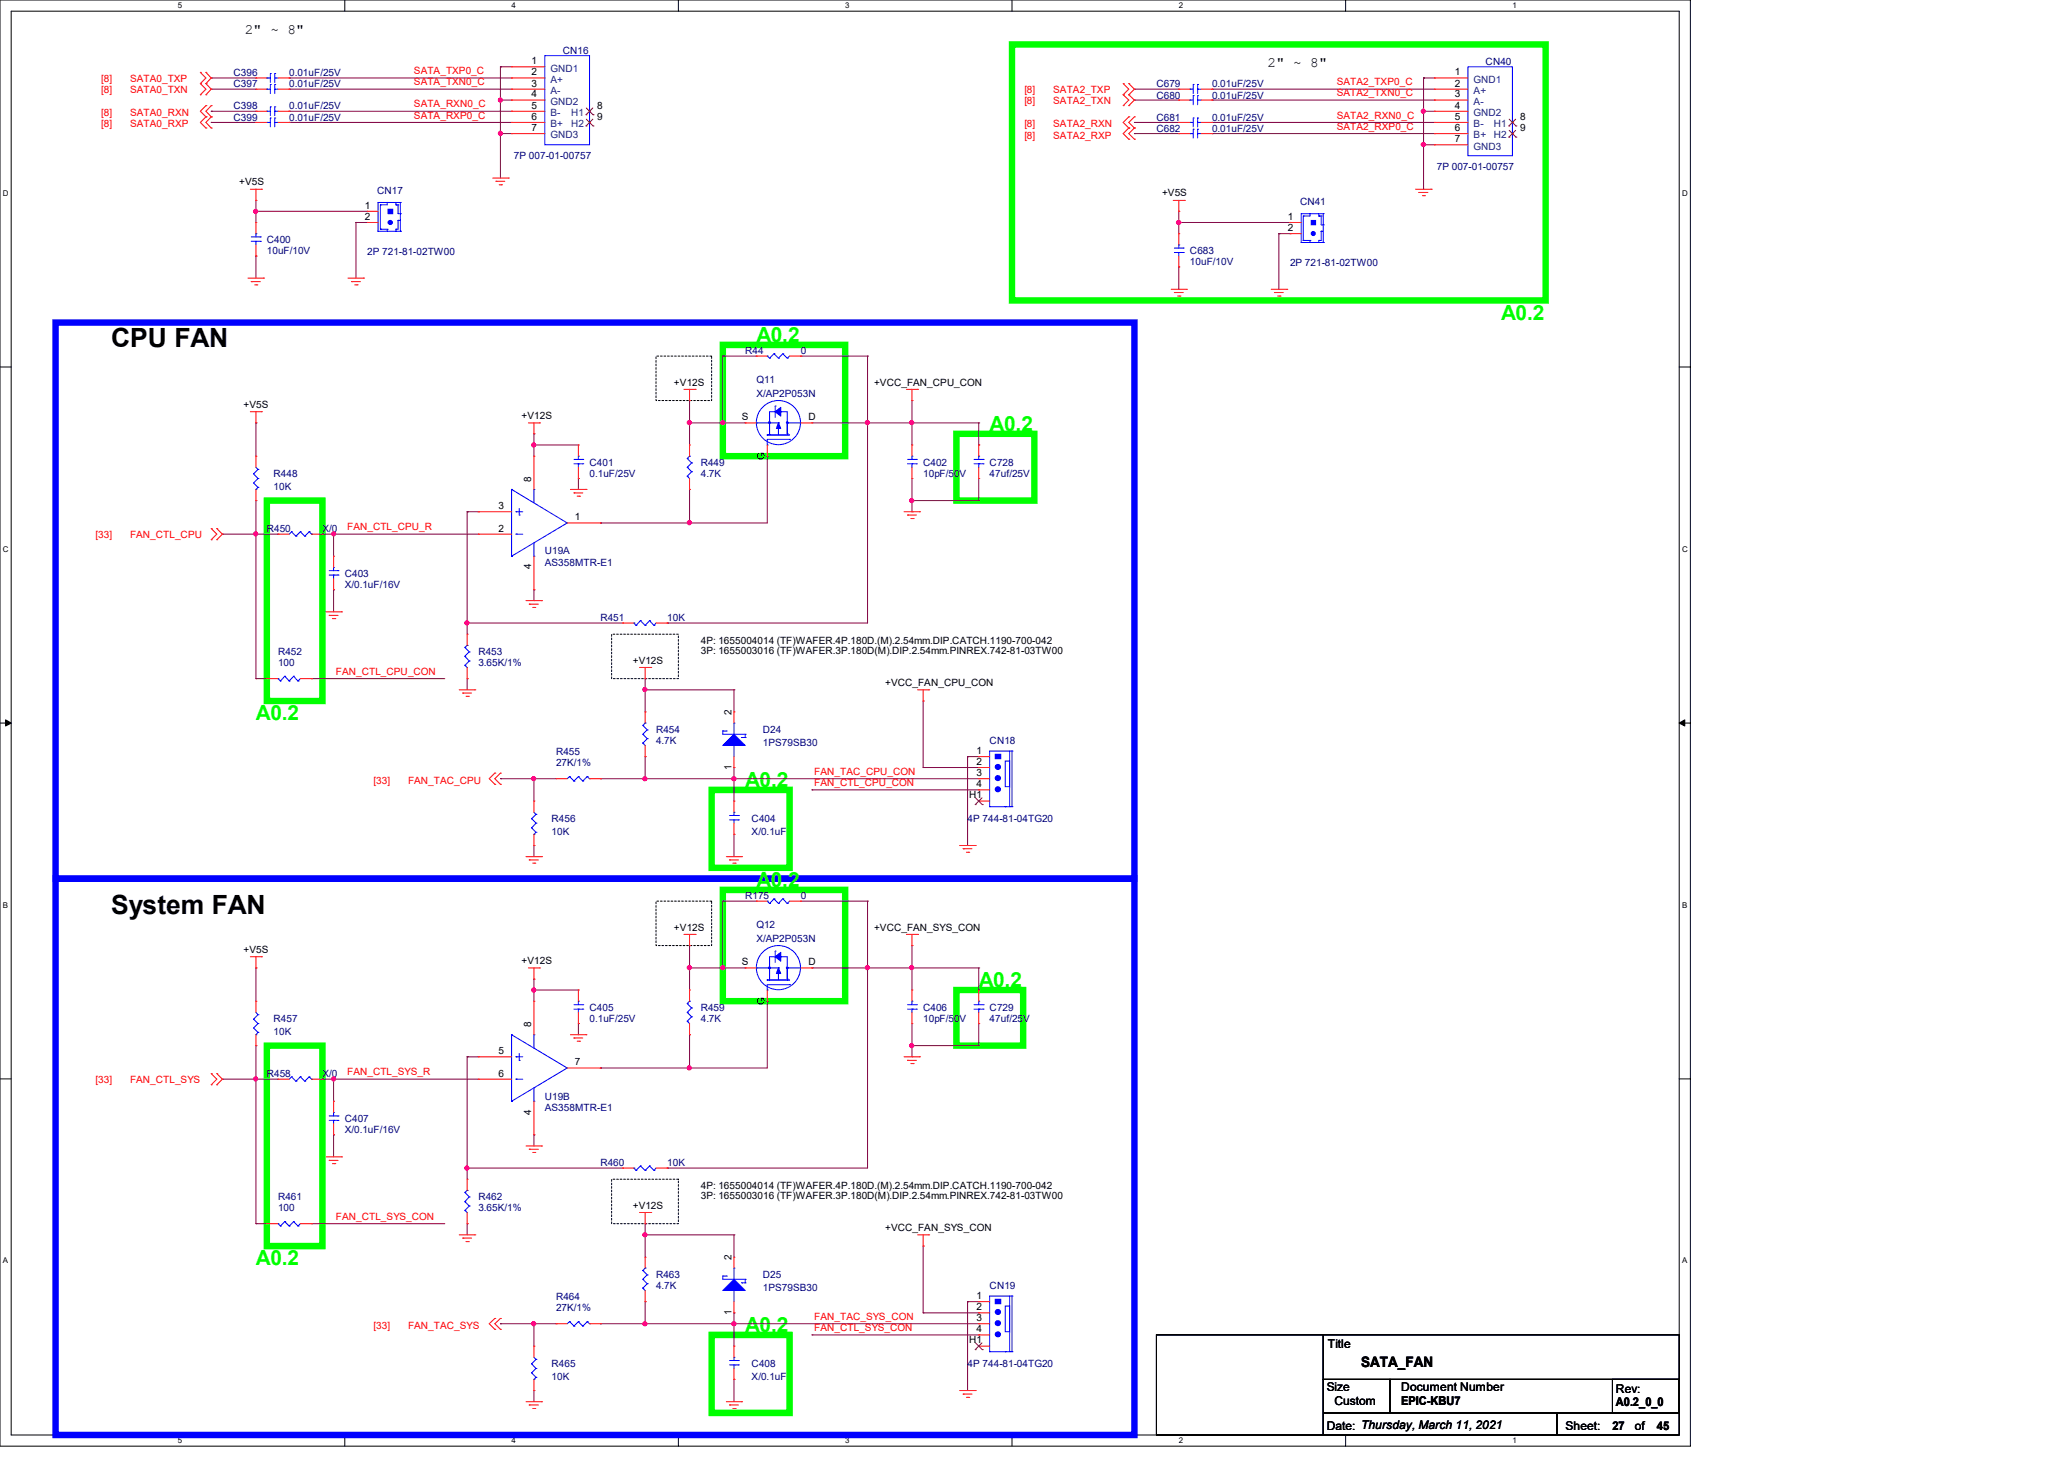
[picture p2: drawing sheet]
<svg xmlns="http://www.w3.org/2000/svg" width="297mm" height="210mm" viewBox="0 0 297 210" stroke-linecap="round" stroke-linejoin="round" font-family="sans-serif">
<path d="M0 0h243.2v208h-243.2zM1.6 1.6h240v204.8h-240z" fill="none" stroke="#000" stroke-width=".14"/>
<g fill="#fff">
<path d="M25.6 .2h.6v1.2h-.6z"/>
<path d="M25.6 206.6h.6v1.2h-.6z"/>
</g>
<path d="M49.6 0v1.6M49.6 206.4v1.6" fill="none" stroke="#000" stroke-width=".14"/>
<g fill="#fff">
<path d="M73.6 .2h.6v1.2h-.6z"/>
<path d="M73.6 206.6h.6v1.2h-.6z"/>
</g>
<path d="M97.6 0v1.6M97.6 206.4v1.6" fill="none" stroke="#000" stroke-width=".14"/>
<g fill="#fff">
<path d="M121.6 .2h.6v1.2h-.6z"/>
<path d="M121.6 206.6h.6v1.2h-.6z"/>
</g>
<path d="M145.6 0v1.6M145.6 206.4v1.6" fill="none" stroke="#000" stroke-width=".14"/>
<g fill="#fff">
<path d="M169.6 .2h.6v1.2h-.6z"/>
<path d="M169.6 206.6h.6v1.2h-.6z"/>
</g>
<path d="M193.6 0v1.6M193.6 206.4v1.6" fill="none" stroke="#000" stroke-width=".14"/>
<g fill="#fff">
<path d="M217.6 .2h.6v1.2h-.6z"/>
<path d="M217.6 206.6h.6v1.2h-.6z"/>
<path d="M.4 27.2h.8v1.2h-.8z"/>
<path d="M242.1 27.2h.7v1.2h-.7z"/>
<path d="M.4 78.4h.8v1.1h-.8z"/>
<path d="M242.1 78.4h.7v1.1h-.7z"/>
</g>
<path d="M0 52.8h1.6M241.6 52.8h1.6" fill="none" stroke="#000" stroke-width=".14"/>
<g fill="#fff">
<path d="M.4 129.6h.7v1.2h-.7z"/>
<path d="M242.1 129.6h.7v1.2h-.7z"/>
</g>
<path d="M0 104h1.6M241.6 104h1.6" fill="none" stroke="#000" stroke-width=".14"/>
<path d="M.8 103.5l.8 .5-.8 .4zM241.6 104l.8-.5v.9z" fill="#000" stroke="#000" stroke-width=".14"/>
<g fill="#fff">
<path d="M.4 180.8h.7v1.1h-.7z"/>
<path d="M242.1 180.8h.7v1.1h-.7z"/>
</g>
<path d="M0 155.2h1.6M241.6 155.2h1.6M166.4 192h24v14.4h-24zM190.4 198.4h9.6v4.8h-9.6zM190.4 192h51.2v6.4h-51.2zM200 198.4h41.6v4.8h-41.6zM232 198.4h9.6v4.8h-9.6zM190.4 203.2h33.6v3.2h-33.6zM224 203.2h17.6v3.2h-17.6z" fill="none" stroke="#000" stroke-width=".14"/>
<path d="M94.4 51.2h8v6.4h-8zM88 91.2h9.6v6.4h-9.6zM94.4 129.6h8v6.4h-8zM88 169.6h9.6v6.4h-9.6z" fill="none" stroke="#000" stroke-width=".14" stroke-dasharray=".3"/>
<path d="M8 46.4h155.2v80h-155.2zM8 126.4h155.2v80h-155.2z" fill="none" stroke="#00f" stroke-width=".93"/>
<path d="M145.6 6.4h76.8v36.8h-76.8zM104 49.6h17.6v16h-17.6zM38.4 72h8v28.8h-8zM137.6 62.4h11.2v9.6h-11.2zM102.4 113.6h11.2v11.2h-11.2zM104 128h17.6v16h-17.6zM38.4 150.4h8v28.8h-8zM137.6 142.4h9.6v8h-9.6zM102.4 192h11.2v11.2h-11.2z" fill="none" stroke="#0f0" stroke-width=".93"/>
<g fill="none" stroke="#800040" stroke-width=".14">
<path d="M30.4 11.2h.1M30.4 12.8h.1M30.4 16h.1M30.4 17.6h.1M30.4 11.2h6.4M30.4 12.8h6.4M30.4 16h6.4M30.4 17.6h6.4M41.6 11.2h.1M41.6 12.8h.1M41.6 17.6h.1M41.6 16h.1"/>
<path d="M41.6 11.2h32M41.6 12.8h32M41.6 16h32M41.6 17.6h32M72 9.6h.1M72 14.4h.1M72 19.2h.1M72 9.6v16M72 14.4h1.6M72 9.6h1.6M72 19.2h1.6M163.2 12.8h.1"/>
<path d="M163.2 14.4h.1M163.2 17.6h.1M163.2 19.2h.1M163.2 14.4h6.4M163.2 12.8h6.4M163.2 17.6h6.4M163.2 19.2h6.4M174.4 12.8h.1M174.4 14.4h.1M174.4 19.2h.1M174.4 17.6h.1M174.4 14.4h32"/>
<path d="M174.4 12.8h32M174.4 17.6h32M174.4 19.2h32M204.9 11.2h.1M204.9 16h.1M204.9 11.2h1.5M204.9 16h1.5M204.9 11.2v16M36.8 28.8h.1M36.8 30.4h.1M36.8 36.8h.1M36.8 28.8v3.2"/>
<path d="M36.8 36.8v3.2M36.8 30.4h16M51.2 32h.1M51.2 32v8M51.2 32h1.6M169.6 30.4h.1M169.6 32h.1M169.6 38.4h.1M169.6 32h16M169.6 30.4v3.2M169.6 38.4v3.2M184 33.6h.1"/>
<path d="M184 33.6v8M184 33.6h1.6M204.9 20.8h.1M204.9 20.8h1.5M99.2 57.6h.1M99.2 57.6v6.4M104 51.2h.1M104 51.2h4.8M104 51.2v9.6M115.2 51.2h9.6M124.8 51.2h.1M124.8 51.2v38.4h-28.8"/>
<path d="M131.2 57.6h.1M131.2 57.6v6.4M32 76.8h.1M32 76.8h8M36.8 76.8h.1M36.8 60.8h.1M36.8 72h.1M36.8 60.8v4.8M36.8 72v25.6M46.4 76.8h.1M46.4 76.8h22.4M48 76.8h.1"/>
<path d="M48 76.8v3.2M67.2 73.6h.1M67.2 73.6h1.6M67.2 73.6v17.6M76.8 64h.1M76.8 62.4h.1M76.8 62.4v3.2M76.8 64h6.4M83.2 68.8h.1M83.2 68.8v1.6M86.4 75.2h.1M99.2 60.8h.1"/>
<path d="M99.2 70.4h.1M99.2 75.2h.1M99.2 70.4v4.8M99.2 60.8h8M104 60.8h.1M110.4 65.6h.1M110.4 65.6v9.6h-24M116.8 60.8h24M124.8 60.8h.1M131.2 72h.1M131.2 60.8h.1M131.2 73.6h.1"/>
<path d="M131.2 68.8v4.8M131.2 72h9.6M140.8 60.8h.1M140.8 64h.1M140.8 72h.1M140.8 60.8v3.2M140.8 68.8v3.2M36.8 97.6h.1M36.8 97.6h1.6M44.8 97.6h.1M44.8 97.6h19.2M48 84.8h.1"/>
<path d="M48 84.8v3.2M67.2 89.6h.1M67.2 97.6h.1M67.2 97.6v1.6M67.2 89.6h22.4M76.8 84.8h.1M76.8 84.8v1.6M92.8 97.6h.1M92.8 99.2h.1M92.8 97.6v4.8M92.8 99.2h12.8M96 89.6h.1"/>
<path d="M105.6 99.2h.1M105.6 99.2v3.2M72 112h.1M72 112h8M76.8 112h.1M76.8 112v3.2M86.4 112h.1M86.4 112h54.4M92.8 112h.1M92.8 108.8h.1M92.8 108.8v3.2M105.6 110.4h.1"/>
<path d="M105.6 112h.1M105.6 110.4v4.8M116.8 113.6h.1M116.8 113.6h24M132.8 100.8h.1M132.8 110.4h.1M132.8 100.8v9.6M132.8 110.4h8M139.2 108.8h.1M139.2 108.8v12.8M139.2 108.8h1.6M36.8 139.2h.1"/>
<path d="M36.8 139.2v4.8M76.8 121.6h.1M76.8 121.6v1.6M99.2 139.2h.1M99.2 136h.1M99.2 136v6.4M99.2 139.2h8M104 139.2h.1M104 129.6h.1M104 129.6v9.6M104 129.6h4.8M105.6 120h.1"/>
<path d="M105.6 120v3.2M115.2 129.6h9.6M116.8 139.2h.1M116.8 139.2h24M124.8 139.2h.1M124.8 129.6h.1M124.8 129.6v38.4h-28.8M131.2 139.2h.1M131.2 136h.1M131.2 136v6.4M140.8 139.2h.1M140.8 139.2v3.2"/>
<path d="M32 155.2h.1M32 155.2h8M36.8 155.2h.1M36.8 150.4h.1M36.8 150.4v25.6M46.4 155.2h.1M46.4 155.2h22.4M48 155.2h.1M48 155.2v3.2M67.2 152h.1M67.2 152v17.6M67.2 152h1.6"/>
<path d="M76.8 142.4h.1M76.8 140.8h.1M76.8 140.8v3.2M76.8 142.4h6.4M83.2 147.2h.1M83.2 147.2v1.6M86.4 153.6h.1M99.2 148.8h.1M99.2 153.6h.1M99.2 148.8v4.8M110.4 144h.1M110.4 144v9.6h-24"/>
<path d="M131.2 150.4h.1M131.2 152h.1M131.2 147.2v4.8M131.2 150.4h9.6M140.8 142.4h.1M140.8 150.4h.1M140.8 147.2v3.2M36.8 176h.1M36.8 176h1.6M44.8 176h.1M44.8 176h19.2M48 163.2h.1"/>
<path d="M48 163.2v3.2M67.2 168h.1M67.2 176h.1M67.2 176v1.6M67.2 168h22.4M76.8 163.2h.1M76.8 163.2v1.6M92.8 176h.1M92.8 177.6h.1M92.8 176v4.8M92.8 177.6h12.8M96 168h.1"/>
<path d="M105.6 177.6h.1M105.6 177.6v3.2M132.8 179.2h.1M132.8 179.2v9.6M72 190.4h.1M72 190.4h8M76.8 190.4h.1M76.8 190.4v3.2M86.4 190.4h.1M86.4 190.4h54.4M92.8 190.4h.1M92.8 187.2h.1"/>
<path d="M92.8 187.2v3.2M105.6 188.8h.1M105.6 198.4h.1M105.6 190.4h.1M105.6 188.8v4.8M105.6 198.4v3.2M116.8 192h.1M116.8 192h24M132.8 188.8h.1M132.8 188.8h8M139.2 187.2h.1M139.2 187.2v12.8"/>
<path d="M139.2 187.2h1.6M76.8 200h.1M76.8 200v1.6"/>
</g>
<g fill="#f0f" stroke="#f0f" stroke-width=".14">
<circle cx="36.8" cy="30.4" r=".3"/>
<circle cx="72" cy="14.4" r=".3"/>
<circle cx="99.2" cy="75.2" r=".3"/>
<circle cx="99.2" cy="60.8" r=".3"/>
<circle cx="92.8" cy="99.2" r=".3"/>
<circle cx="92.8" cy="112" r=".3"/>
<circle cx="76.8" cy="112" r=".3"/>
<circle cx="48" cy="76.8" r=".3"/>
<circle cx="67.2" cy="89.6" r=".3"/>
<circle cx="36.8" cy="76.8" r=".3"/>
<circle cx="105.6" cy="112" r=".31"/>
<circle cx="76.8" cy="64" r=".3"/>
<circle cx="131.2" cy="60.8" r=".3"/>
<circle cx="99.2" cy="153.6" r=".3"/>
<circle cx="131.2" cy="150.4" r=".3"/>
<circle cx="92.8" cy="177.6" r=".3"/>
<circle cx="92.8" cy="190.4" r=".3"/>
<circle cx="76.8" cy="190.4" r=".3"/>
<circle cx="48" cy="155.2" r=".3"/>
<circle cx="124.8" cy="139.2" r=".3"/>
<circle cx="67.2" cy="168" r=".3"/>
<circle cx="36.8" cy="155.2" r=".3"/>
<circle cx="105.6" cy="190.4" r=".31"/>
<circle cx="76.8" cy="142.4" r=".3"/>
<circle cx="72" cy="19.2" r=".3"/>
<circle cx="124.8" cy="60.8" r=".3"/>
<circle cx="104" cy="60.8" r=".3"/>
<circle cx="104" cy="139.2" r=".3"/>
<circle cx="99.2" cy="139.2" r=".3"/>
<circle cx="169.6" cy="32" r=".31"/>
<circle cx="204.8" cy="16" r=".3"/>
<circle cx="204.8" cy="20.8" r=".3"/>
<circle cx="131.2" cy="72" r=".3"/>
<circle cx="131.2" cy="139.2" r=".3"/>
</g>
<g fill="none" stroke="#f00" stroke-width=".14">
<path d="M28.8 12h.1M28.8 10.4h.1M28.8 13.6h.1M28.8 10.4l.8 .8-.8 .8M28.8 12l.8 .8-.8 .8M29.6 10.4h.1M29.6 12h.1M29.6 13.6h.1M29.6 15.2h.1M29.6 16.8h.1M29.6 18.4h.1M29.6 10.4l.8 .8-.8 .8"/>
<path d="M29.6 12l.8 .8-.8 .8M29.6 15.2l-.8 .8 .8 .8M29.6 16.8l-.8 .8 .8 .8M30.4 15.2h.1M30.4 16.8h.1M30.4 18.4h.1M30.4 15.2l-.8 .8 .8 .8M30.4 16.8l-.8 .8 .8 .8M36.8 16h.1M36.8 11.2h.1M36.8 17.6h.1M36.8 12.8h.1"/>
<path d="M36.8 11.2h1.6M36.8 12.8h1.6M36.8 16h1.6M36.8 17.6h1.6M40 11.2h1.6M40 12.8h1.6M40 16h1.6M40 17.6h1.6M41.6 16h.1M41.6 11.2h.1M41.6 17.6h.1M41.6 12.8h.1"/>
<path d="M73.6 9.6h.1M73.6 11.2h.1M73.6 12.8h.1M73.6 14.4h.1M73.6 16h.1M73.6 17.6h.1M73.6 19.2h.1M73.6 11.2h4.8M73.6 12.8h4.8M73.6 14.4h4.8M73.6 16h4.8M73.6 17.6h4.8"/>
<path d="M73.6 19.2h4.8M73.6 9.6h4.8M84.8 16h.1M84.8 17.6h.1M161.6 13.6h.1M161.6 12h.1M161.6 15.2h.1M161.6 12l.8 .8-.8 .8M161.6 13.6l.8 .8-.8 .8M162.4 12h.1M162.4 13.6h.1M162.4 15.2h.1"/>
<path d="M162.4 16.8h.1M162.4 18.4h.1M162.4 12l.8 .8-.8 .8M162.4 13.6l.8 .8-.8 .8M162.4 16.8l-.8 .8 .8 .8M162.4 18.4l-.8 .8 .8 .8M163.2 16.8h.1M163.2 18.4h.1M163.2 16.8l-.8 .8 .8 .8M163.2 18.4l-.8 .8 .8 .8M169.6 17.6h.1M169.6 19.2h.1"/>
<path d="M169.6 12.8h.1M169.6 14.4h.1M169.6 12.8h1.6M169.6 14.4h1.6M169.6 17.6h1.6M169.6 19.2h1.6M172.8 12.8h1.6M172.8 14.4h1.6M172.8 17.6h1.6M172.8 19.2h1.6M174.4 17.6h.1M174.4 19.2h.1"/>
<path d="M174.4 12.8h.1M174.4 14.4h.1M206.4 11.2h.1M206.4 12.8h.1M206.4 14.4h.1M206.4 16h.1M206.4 17.6h.1M206.4 19.2h.1M206.4 11.2h4.8M206.4 12.8h4.8M206.4 14.4h4.8M206.4 16h4.8"/>
<path d="M206.4 17.6h4.8M206.4 19.2h4.8M217.6 17.6h.1M217.6 19.2h.1M36 27.2h1.6M36.8 28.8h.1M36.8 36.8h.1M36.8 32h.1M36.8 27.2v1.6M36.8 32v1.6M36.8 35.2v1.6M37.6 27.2h.1"/>
<path d="M52.8 30.4h.1M52.8 32h.1M52.8 30.4h1.6M52.8 32h1.6M70.9 25.6h2.3M71.4 26.1h.1M71.4 26.1h1.2M71.8 26.6h.4M72.2 26.6h.1M73.2 25.6h.1M162.4 20h.1M163.2 20h.1"/>
<path d="M168.8 28.8h1.6M169.6 30.4h.1M169.6 38.4h.1M169.6 33.6h.1M169.6 28.8v1.6M169.6 33.6v1.6M169.6 36.8v1.6M170.4 28.8h.1M185.6 32h.1M185.6 33.6h.1M185.6 32h1.6M185.6 33.6h1.6"/>
<path d="M203.7 27.2h2.3M204.2 27.7h.1M204.2 27.7h1.3M204.7 28.2h.3M205 28.2h.1M206 27.2h.1M206.4 20.8h.1M206.4 20.8h4.8M35.7 40h2.2M36 59.2h1.6M36.2 40.5h.1M36.2 40.5h1.3"/>
<path d="M36.7 41h.3M36.8 59.2v1.6M37 41h.1M37.6 59.2h.1M37.9 40h.1M50.1 40h2.2M50.6 40.5h.1M50.6 40.5h1.3M51.1 41h.3M51.4 41h.1M52.3 40h.1M98.4 56h1.6"/>
<path d="M99.2 57.6h.1M99.2 56v1.6M100 56h.1M108.8 51.2h.1M108.8 51.2h1.6M113.6 51.2h1.6M115.2 51.2h.1M130.4 56h1.6M131.2 57.6h.1M131.2 56v1.6M132 56h.1M168.5 41.6h2.2"/>
<path d="M169 42.1h.1M169 42.1h1.3M169.5 42.6h.3M169.8 42.6h.1M170.7 41.6h.1M182.9 41.6h2.3M183.4 42.1h.1M183.4 42.1h1.3M183.9 42.6h.3M184.2 42.6h.1M185.2 41.6h.1M30.4 77.6h.1"/>
<path d="M30.4 76h.1M30.4 76l.8 .8-.8 .8M31.2 76h.1M31.2 77.6h.1M31.2 76l.8 .8-.8 .8M36.8 60.8h.1M36.8 65.6h.1M36.8 72h.1M36.8 65.6v1.6M36.8 70.4v1.6M40 76.8h.1M40 76.8h1.6"/>
<path d="M44.8 76.8h1.6M46.4 76.8h.1M68.8 76.8h.1M68.8 73.6h.1M68.8 73.6h4.8M68.8 76.8h4.8M76 60.8h1.6M76.8 62.4h.1M76.8 65.6h.1M76.8 60.8v1.6M76.8 65.6v4.8M77.6 60.8h.1"/>
<path d="M81.6 75.2h4.8M82.1 70.4h2.2M82.6 70.9h.1M82.6 70.9h1.3M83.1 71.4h.3M83.2 68.8h.1M83.2 64h.1M83.2 64v1.6M83.2 67.2v1.6M83.4 71.4h.1M84.3 70.4h.1M86.4 75.2h.1"/>
<path d="M99.2 70.4h.1M99.2 64h.1M99.2 64v1.6M99.2 68.8v1.6M107.2 60.8h.1M107.2 60.8h1.6M110.4 65.6h.1M110.4 64v1.6M115.2 60.8h1.6M116.8 60.8h.1M130.1 73.6h2.2M130.6 74.1h.1"/>
<path d="M130.6 74.1h1.3M131.1 74.6h.3M131.2 68.8h.1M131.2 64h.1M131.2 64v1.6M131.2 67.2v1.6M131.4 74.6h.1M132.3 73.6h.1M140.8 68.8h.1M140.8 64h.1M140.8 64v1.6M140.8 67.2v1.6"/>
<path d="M38.4 97.6h.1M38.4 97.6h1.6M43.2 97.6h1.6M44.8 97.6h.1M46.9 88h2.2M47.4 88.5h.1M47.4 88.5h1.2M47.8 89h.4M48 84.8h.1M48 80h.1M48 80v1.6M48 83.2v1.6"/>
<path d="M48.2 89h.1M49.1 88h.1M66.1 99.2h2.2M66.6 99.7h.1M66.6 99.7h1.3M67.2 97.6h.1M67.2 91.2h.1M67.2 91.2v1.6M67.2 96v1.6M68.3 99.2h.1M75.7 86.4h2.2M76.2 86.9h.1"/>
<path d="M76.2 86.9h1.3M76.7 87.4h.3M76.8 84.8h.1M76.8 80v4.8M77 87.4h.1M77.9 86.4h.1M89.6 89.6h.1M89.6 89.6h1.6M92 96h1.6M92.8 97.6h.1M92.8 96v1.6M93.6 96h.1"/>
<path d="M94.4 89.6h1.6M96 89.6h.1M132 99.2h1.6M132.8 99.2v1.6M133.6 99.2h.1M67.1 100.2h.3M67.4 100.2h.1M71.2 111.2h.1M71.2 112.8h.1M71.2 111.2l-.8 .8 .8 .8M72 111.2h.1M72 112.8h.1"/>
<path d="M72 111.2l-.8 .8 .8 .8M76.8 115.2h.1M76.8 115.2v1.6M80 112h.1M80 112h1.6M84.8 112h1.6M86.4 112h.1M92.8 108.8h.1M92.8 102.4h.1M92.8 102.4v1.6M92.8 107.2v1.6M105.6 115.2h.1"/>
<path d="M105.6 102.4h.1M105.6 110.4h.1M105.6 102.4v1.6M105.6 108.8v1.6M105.6 115.2v1.6M105.6 118.4v1.6M132.8 100.8h.1M140.8 108.8h.1M140.8 110.4h.1M140.8 112h.1M140.8 113.6h.1M140.8 115.2h.1"/>
<path d="M140.8 108.8h1.6M140.8 110.4h1.6M140.8 112h1.6M140.8 113.6h1.6M140.8 115.2h1.6M36 137.6h1.6M36.8 139.2h.1M36.8 137.6v1.6M37.6 137.6h.1M75.7 123.2h2.2M76 139.2h1.6M76.2 123.7h.1"/>
<path d="M76.2 123.7h1.3M76.7 124.2h.3M76.8 121.6h.1M76.8 120v1.6M76.8 139.2v1.6M77 124.2h.1M77.6 139.2h.1M77.9 123.2h.1M98.4 134.4h1.6M99.2 136h.1M99.2 134.4v1.6M100 134.4h.1"/>
<path d="M104.5 123.2h2.2M105 123.7h.1M105 123.7h1.3M105.5 124.2h.3M105.6 120h.1M105.8 124.2h.1M106.7 123.2h.1M107.2 139.2h.1M107.2 139.2h1.6M108.8 129.6h.1M108.8 129.6h1.6M113.6 129.6h1.6"/>
<path d="M115.2 129.6h.1M115.2 139.2h1.6M116.8 139.2h.1M130.4 134.4h1.6M131.2 136h.1M131.2 134.4v1.6M132 134.4h.1M138.1 121.6h2.2M138.6 122.1h.1M138.6 122.1h1.3M139.1 122.6h.3M139.4 122.6h.1"/>
<path d="M140.3 121.6h.1M30.4 156h.1M30.4 154.4h.1M30.4 154.4l.8 .8-.8 .8M31.2 154.4h.1M31.2 156h.1M31.2 154.4l.8 .8-.8 .8M36.8 144h.1M36.8 150.4h.1M36.8 144v1.6M36.8 148.8v1.6M40 155.2h.1"/>
<path d="M40 155.2h1.6M44.8 155.2h1.6M46.4 155.2h.1M48 158.4h.1M48 158.4v1.6M68.8 155.2h.1M68.8 152h.1M68.8 152h4.8M68.8 155.2h4.8M76.8 140.8h.1M76.8 144h.1M76.8 144v4.8"/>
<path d="M76.8 158.4v4.8M81.6 153.6h4.8M82.1 148.8h2.2M82.6 149.3h.1M82.6 149.3h1.3M83.1 149.8h.3M83.2 147.2h.1M83.2 142.4h.1M83.2 142.4v1.6M83.2 145.6v1.6M83.4 149.8h.1M84.3 148.8h.1"/>
<path d="M86.4 153.6h.1M99.2 148.8h.1M99.2 142.4h.1M99.2 142.4v1.6M99.2 147.2v1.6M110.4 144h.1M110.4 142.4v1.6M130.1 152h2.2M130.6 152.5h.1M130.6 152.5h1.3M131.1 153h.3M131.2 147.2h.1"/>
<path d="M131.2 142.4h.1M131.2 142.4v1.6M131.2 145.6v1.6M131.4 153h.1M132.3 152h.1M140.8 147.2h.1M140.8 142.4h.1M140.8 142.4v1.6M140.8 145.6v1.6M38.4 176h.1M38.4 176h1.6M43.2 176h1.6"/>
<path d="M44.8 176h.1M46.9 166.4h2.2M47.4 166.9h.1M47.4 166.9h1.2M47.8 167.4h.4M48 163.2h.1M48 161.6v1.6M48.2 167.4h.1M49.1 166.4h.1M66.1 177.6h2.2M66.6 178.1h.1M66.6 178.1h1.3"/>
<path d="M67.1 178.6h.3M67.2 176h.1M67.2 169.6h.1M67.2 169.6v1.6M67.2 174.4v1.6M67.4 178.6h.1M68.3 177.6h.1M75.7 164.8h2.2M76.2 165.3h.1M76.2 165.3h1.3M76.7 165.8h.3M76.8 163.2h.1"/>
<path d="M77 165.8h.1M77.9 164.8h.1M89.6 168h.1M89.6 168h1.6M92 174.4h1.6M92.8 176h.1M92.8 174.4v1.6M93.6 174.4h.1M94.4 168h1.6M96 168h.1M132 177.6h1.6M132.8 179.2h.1"/>
<path d="M132.8 177.6v1.6M133.6 177.6h.1M71.2 189.7h.1M71.2 191.2h.1M71.2 189.7l-.8 .7 .8 .8M72 189.7h.1M72 191.2h.1M72 189.7l-.8 .7 .8 .8M76.8 193.6h.1M76.8 193.6v1.6M76.8 198.4v1.6M80 190.4h.1"/>
<path d="M80 190.4h1.6M84.8 190.4h1.6M86.4 190.4h.1M92.8 187.2h.1M92.8 180.8h.1M92.8 180.8v1.6M92.8 185.6v1.6M105.6 198.4h.1M105.6 193.6h.1M105.6 180.8h.1M105.6 188.8h.1M105.6 180.8v1.6"/>
<path d="M105.6 187.2v1.6M105.6 193.6v1.6M105.6 196.8v1.6M140.8 187.2h.1M140.8 188.8h.1M140.8 190.4h.1M140.8 192h.1M140.8 193.6h.1M140.8 187.2h1.6M140.8 188.8h1.6M140.8 190.4h1.6M140.8 192h1.6"/>
<path d="M140.8 193.6h1.6M75.7 201.6h2.2M76.2 202.1h.1M76.2 202.1h1.3M76.7 202.6h.3M76.8 200h.1M77 202.6h.1M77.9 201.6h.1M104.5 201.6h2.2M105 202.1h.1M105 202.1h1.3M105.5 202.6h.3"/>
<path d="M105.8 202.6h.1M106.7 201.6h.1M138.1 200h2.2M138.6 200.5h.1M138.6 200.5h1.3M139.1 201h.3M139.4 201h.1M140.3 200h.1"/>
</g>
<g fill="none" stroke="#00f" stroke-width=".14">
<path d="M38.4 16h.1M38.4 11.2h.1M38.4 17.6h.1M38.4 12.8h.1M38.4 17.6h.5M38.4 12.8h.5M38.4 16h.5M38.4 11.2h.5M38.9 15.4h.1M38.9 10.6h.1M38.9 17h.1M38.9 12.1h.1"/>
<path d="M38.9 10.6v1.3M38.9 12.1v1.4M38.9 15.4v1.2M38.9 17v1.2M39.5 15.4h.1M39.5 16h.1M39.5 10.6h.1M39.5 11.2h.1M39.5 17h.1M39.5 17.6h.1M39.5 12.1h.1M39.5 12.8h.1"/>
<path d="M39.5 17.6h.5M39.5 12.8h.5M39.5 16h.5M39.5 10.6v1.3M39.5 12.1v1.4M39.5 15.4v1.2M39.5 17v1.2M39.5 11.2h.5M78.4 8h6.4v12.8h-6.4zM171.2 17.6h.1M171.2 19.2h.1M171.2 12.8h.1"/>
<path d="M171.2 14.4h.1M171.2 17.6h.5M171.2 19.2h.5M171.2 12.8h.5M171.2 14.4h.5M171.7 17h.1M171.7 18.6h.1M171.7 12.1h.1M171.7 13.8h.1M171.7 12.1v1.4M171.7 13.8v1.3M171.7 17v1.2"/>
<path d="M171.7 18.6v1.3M172.3 17h.1M172.3 17.6h.1M172.3 18.6h.1M172.3 19.2h.1M172.3 12.1h.1M172.3 12.8h.1M172.3 13.8h.1M172.3 14.4h.1M172.3 17.6h.5M172.3 12.1v1.4M172.3 13.8v1.3"/>
<path d="M172.3 17v1.2M172.3 18.6v1.3M172.3 19.2h.5M172.3 12.8h.5M172.3 14.4h.5M211.2 9.6h6.4v12.8h-6.4zM36.2 34.1h1.3M36.2 34.7h1.3M36.8 33.6h.1M36.8 34.7h.1M36.8 33.6v.5M36.8 34.7v.5"/>
<path d="M37.5 34.1h.1M37.5 34.7h.1M54.4 33.3h.1M54.4 33.3h3.2M54.7 33h.1M54.7 29.5h.1M54.7 29.5v3.5M54.7 33h1M55.7 33h.1M55.7 29.1h.1M55.7 29.1v.4h-1M55.7 33v.3"/>
<path d="M57 29.5h.1M57 33.3h.1M57 33h.1M57 29.5h.3M57 29.1v.4M57 33v.3M57.3 29.5h.1M57.3 31.7h.1M57.3 29.5v1.2h.3M57.3 31.7v1.3h-.3M57.3 31.7h.3M57.6 29.1h.1"/>
<path d="M57.6 33.3h.1M57.6 30.7h.1M57.6 29.1h-3.2v4.2M57.6 29.1v4.2M169 35.7h1.3M169 36.3h1.3M169.6 35.2h.1M169.6 36.3h.1M169.6 35.2v.5M169.6 36.3v.5M170.3 35.7h.1M170.3 36.3h.1"/>
<path d="M187.2 34.9h.1M187.2 34.9h3.2M187.5 34.6h.1M187.5 31.1h.1M187.5 31.1v3.5M187.5 34.6h1M188.5 34.6h.1M188.5 30.7h.1M188.5 30.7v.4h-1M188.5 34.6v.3M189.8 31.1h.1M189.8 34.9h.1"/>
<path d="M189.8 34.6h.1M189.8 31.1h.3M189.8 30.7v.4M189.8 34.6v.3M190.1 31.1h.1M190.1 33.3h.1M190.1 33.3h.3M190.1 31.1v1.2h.3M190.1 33.3v1.3h-.3M190.4 30.7h.1M190.4 34.9h.1M190.4 32.3h.1"/>
<path d="M190.4 30.7h-3.2v4.2M190.4 30.7v4.2M110.4 51.2h.1M110.4 51.2l.3 .3M110.7 51.5h.1M111.4 50.9h.1M111.4 50.9l-.7 .6M111.4 50.9l.6 .6M111.5 58.4h.1M111.5 59.2h.1M111.5 58.4v1.6M111.5 59.2h-.8v3.4"/>
<path d="M112 51.5h.1M112.4 59.2h.1M112.4 59.2h.9v3.4M112.6 50.9h.1M112.6 50.9l.7 .6M112.6 50.9l-.6 .6M113.3 51.5h.1M113.6 51.2l-.3 .3M36.5 68.2h.1M36.5 69.5h.1M36.5 69.5l.6 .6M36.5 68.2l.6 .6"/>
<path d="M36.8 70.4h.1M36.8 67.2l.3 .3M37.1 70.1h.1M37.1 67.5h.1M37.1 68.8h.1M37.1 70.1l-.3 .3M37.1 67.5l-.6 .7M37.1 68.8l-.6 .7M42 76.5h.1M42 76.5l-.4 .3M42 76.5l.6 .6M42.6 77.1h.1"/>
<path d="M43.2 76.5h.1M43.2 76.5l-.6 .6M43.2 76.5l.7 .6M43.9 77.1h.1M44.5 76.5h.1M44.5 76.5l-.6 .6M44.5 76.5l.3 .3M44.8 76.8h.1M73.6 70.4h.1M73.6 70.4l8 4.8-8 4.8M73.6 70.4v9.6M74.3 73.6h.1"/>
<path d="M74.3 76.8h.1M74.3 73.6h.9M74.3 76.8h.9M74.7 74.1h.1M74.7 73.2v.9M76.8 70.4h.1M76.8 70.4v1.9M76.8 78.1v1.9M82.6 66.1h1.3M82.6 66.7h1.3M83.2 65.6h.1M83.2 66.7h.1"/>
<path d="M83.2 65.6v.5M83.2 66.7v.5M83.9 66.1h.1M83.9 66.7h.1M98.9 66h.1M98.9 68.5h.1M98.9 67.2h.1M98.9 66l.6 .6M98.9 68.5l.3 .3M98.9 67.2l.6 .7M99.2 65.6h.1M99.2 65.6l-.3 .4"/>
<path d="M99.5 67.9h.1M99.5 66.6h.1M99.5 67.9l-.6 .6M99.5 66.6l-.6 .6M108.8 60.8h.1M108.8 60.8h3.2M110.4 64h.1M110.4 62.6h.1M110.4 62.6h3.2M110.7 62.6h.1M110.7 60.8h.1M112 60.8h.1"/>
<path d="M112 60.8v1.8M113.3 62.4h.1M113.3 62.6h.1M113.3 60.8h.1M113.3 60.8h1.9M113.6 63.2h.1M113.6 63.2h-3.2v.8M130.6 66.1h1.3M130.6 66.7h1.3M131.2 65.6h.1M131.2 66.7h.1M131.2 65.6v.5"/>
<path d="M131.2 66.7v.5M131.9 66.1h.1M131.9 66.7h.1M140.2 66.1h1.3M140.2 66.7h1.3M140.8 65.6h.1M140.8 66.7h.1M140.8 65.6v.5M140.8 66.7v.5M141.5 66.1h.1M141.5 66.7h.1M40 97.6h.1"/>
<path d="M40 97.6l.3 .4M40.3 98h.1M41 97.3h.1M41 97.3l-.7 .7M41 97.3l.6 .7M41.6 98h.1M42.2 97.3h.1M42.2 97.3l.7 .7M42.2 97.3l-.6 .7M42.9 98h.1M43.2 97.6l-.3 .4M47.4 82.1h1.2"/>
<path d="M47.4 82.7h1.2M48 81.6h.1M48 82.7h.1M48 81.6v.5M48 82.7v.5M48.6 82.1h.1M48.6 82.7h.1M66.9 93.1h.1M66.9 95.7h.1M66.9 94.4h.1M66.9 93.1l.6 .7M66.9 95.7l.3 .3"/>
<path d="M66.9 94.4l.6 .7M67.2 92.8h.1M67.2 92.8l-.3 .3M67.5 95.1h.1M67.5 93.8h.1M67.5 95.1l-.6 .6M67.5 93.8l-.6 .6M73.6 80h.1M76.8 80h.1M91.2 89.6h.1M91.2 89.6l.3 .4M91.5 90h.1"/>
<path d="M92.2 89.3h.1M92.2 89.3l-.7 .7M92.2 89.3l.6 .7M92.8 90h.1M93.5 89.3h.1M93.5 89.3l.6 .7M93.5 89.3l-.7 .7M94.1 90h.1M94.4 89.6l-.3 .4M76.5 117.8h.1M76.5 119.1h.1M76.5 119.1l.6 .6"/>
<path d="M76.5 117.8l.6 .6M76.8 116.8l.3 .3M77.1 119.7h.1M77.1 117.1h.1M77.1 118.4h.1M77.1 119.7l-.3 .3M77.1 117.1l-.6 .7M77.1 118.4l-.6 .7M82 111.7h.1M82 111.7l-.4 .3M82 111.7l.6 .7M82.6 112.4h.1"/>
<path d="M83.2 111.7h.1M83.2 111.7l-.6 .7M83.2 111.7l.7 .7M83.9 112.4h.1M84.5 111.7h.1M84.5 111.7l-.6 .7M84.5 111.7l.3 .3M84.8 112h.1M92.5 104.4h.1M92.5 106.9h.1M92.5 105.6h.1M92.5 104.4l.6 .6"/>
<path d="M92.5 106.9l.3 .3M92.5 105.6l.6 .7M92.8 104h.1M92.8 104l-.3 .4M93.1 106.3h.1M93.1 105h.1M93.1 106.3l-.6 .6M93.1 105l-.6 .6M104 105.2h.1M104 105.2v.4h3.2M104 105.2h.5M104.5 105.2h.1"/>
<path d="M105 117.3h1.3M105 117.9h1.3M105.6 116.8h.1M105.6 117.9h.1M105.6 104h.1M105.6 107.2h.1M105.6 104v1.6M105.6 107.2v1.6M105.6 116.8v.5M105.6 117.9v.5M106.3 117.3h.1M106.3 117.9h.1"/>
<path d="M106.7 106.1h.1M106.7 106.1h.5M107.2 106.1h.1M107.2 105.6h.1M107.2 105.6v.5M142.4 116h.1M142.4 116h3.2M144.7 109.5h.6v3.7h-.6zM144.7 116h.1M145.3 116h.1M145.3 108v8M145.6 108h.1"/>
<path d="M145.6 116h.1M145.6 108h-3.2v8M145.6 108v8M76.8 120h.1M108.8 139.2h.1M108.8 139.2h3.2M110.4 129.6h.1M110.4 129.6l.3 .4M110.7 139.2h.1M110.7 130h.1M111.4 129.3h.1M111.4 129.3l-.7 .7"/>
<path d="M111.4 129.3l.6 .7M111.5 136.8h.1M111.5 137.6h.1M111.5 136.8v1.6M111.5 137.6h-.8v3.4M112 139.2h.1M112 130h.1M112 139.2v1.8M112.4 137.6h.1M112.4 137.6h.9v3.4M112.6 129.3h.1M112.6 129.3l.7 .7"/>
<path d="M112.6 129.3l-.6 .7M113.3 139.2h.1M113.3 130h.1M113.3 139.2h1.9M113.6 129.6l-.3 .4M36.5 146.6h.1M36.5 147.9h.1M36.5 147.9l.6 .6M36.5 146.6l.6 .6M36.8 148.8h.1M36.8 145.6l.3 .4M37.1 148.5h.1"/>
<path d="M37.1 146h.1M37.1 147.2h.1M37.1 148.5l-.3 .3M37.1 146l-.6 .6M37.1 147.2l-.6 .7M42 154.9h.1M42 154.9l-.4 .3M42 154.9l.6 .6M42.6 155.5h.1M43.2 154.9h.1M43.2 154.9l-.6 .6M43.2 154.9l.7 .6"/>
<path d="M43.9 155.5h.1M44.5 154.9h.1M44.5 154.9l-.6 .6M44.5 154.9l.3 .3M44.8 155.2h.1M73.6 158.4h.1M73.6 148.8h.1M73.6 148.8v9.6M73.6 148.8l8 4.8-8 4.8M74.3 152h.1M74.3 155.2h.1M74.3 152h.9"/>
<path d="M74.3 155.2h.9M74.7 152.5h.1M74.7 151.6v.9M76.8 148.8h.1M76.8 158.4h.1M76.8 148.8v1.9M76.8 156.5v1.9M82.6 144.5h1.3M82.6 145.2h1.3M83.2 144h.1M83.2 145.2h.1M83.2 144v.5"/>
<path d="M83.2 145.2v.4M83.9 144.5h.1M83.9 145.2h.1M98.9 144.4h.1M98.9 146.9h.1M98.9 145.6h.1M98.9 144.4l.6 .6M98.9 146.9l.3 .3M98.9 145.6l.6 .7M99.2 144h.1M99.2 144l-.3 .4M99.5 146.3h.1"/>
<path d="M99.5 145h.1M99.5 146.3l-.6 .6M99.5 145l-.6 .6M110.4 142.4h.1M110.4 141h.1M110.4 141h3.2M110.7 141h.1M113.3 140.8h.1M113.3 141h.1M113.6 141.6h.1M113.6 141.6h-3.2v.8M130.6 144.5h1.3"/>
<path d="M130.6 145.2h1.3M131.2 144h.1M131.2 145.2h.1M131.2 144v.5M131.2 145.2v.4M131.9 144.5h.1M131.9 145.2h.1M140.2 144.5h1.3M140.2 145.2h1.3M140.8 144h.1M140.8 145.2h.1M140.8 144v.5"/>
<path d="M140.8 145.2v.4M141.5 144.5h.1M141.5 145.2h.1M40 176h.1M40 176l.3 .4M40.3 176.4h.1M41 175.7h.1M41 175.7l-.7 .7M41 175.7l.6 .7M41.6 176.4h.1M42.2 175.7h.1M42.2 175.7l.7 .7"/>
<path d="M42.2 175.7l-.6 .7M42.9 176.4h.1M43.2 176l-.3 .4M47.4 160.5h1.2M47.4 161.2h1.2M48 160h.1M48 161.2h.1M48 160v.5M48 161.2v.4M48.6 160.5h.1M48.6 161.2h.1M66.9 171.5h.1"/>
<path d="M66.9 174.1h.1M66.9 172.8h.1M66.9 171.5l.6 .7M66.9 174.1l.3 .3M66.9 172.8l.6 .7M67.2 171.2h.1M67.2 171.2l-.3 .3M67.5 173.5h.1M67.5 172.2h.1M67.5 173.5l-.6 .6M67.5 172.2l-.6 .6M91.2 168h.1"/>
<path d="M91.2 168l.3 .4M91.5 168.4h.1M92.2 167.7h.1M92.2 167.7l-.7 .7M92.2 167.7l.6 .7M92.8 168.4h.1M93.5 167.7h.1M93.5 167.7l.6 .7M93.5 167.7l-.7 .7M94.1 168.4h.1M94.4 168l-.3 .4M76.5 196.2h.1"/>
<path d="M76.5 197.5h.1M76.5 197.5l.6 .6M76.5 196.2l.6 .6M76.8 198.4h.1M76.8 195.2l.3 .3M77.1 198.1h.1M77.1 195.5h.1M77.1 196.8h.1M77.1 198.1l-.3 .3M77.1 195.5l-.6 .7M77.1 196.8l-.6 .7M82 190.1h.1"/>
<path d="M82 190.1l-.4 .3M82 190.1l.6 .7M82.6 190.8h.1M83.2 190.1h.1M83.2 190.1l-.6 .7M83.2 190.1l.7 .7M83.9 190.8h.1M84.5 190.1h.1M84.5 190.1l-.6 .7M84.5 190.1l.3 .3M84.8 190.4h.1M92.5 182.8h.1"/>
<path d="M92.5 185.3h.1M92.5 184h.1M92.5 182.8l.6 .6M92.5 185.3l.3 .3M92.5 184l.6 .7M92.8 182.4h.1M92.8 182.4l-.3 .4M93.1 184.7h.1M93.1 183.4h.1M93.1 184.7l-.6 .6M93.1 183.4l-.6 .6M104 183.6h.1"/>
<path d="M104 183.6h.5M104 183.6v.4h3.2M104.5 183.6h.1M105 195.7h1.3M105 196.3h1.3M105.6 195.2h.1M105.6 196.3h.1M105.6 182.4h.1M105.6 185.6h.1M105.6 182.4v1.6M105.6 185.6v1.6M105.6 195.2v.5"/>
<path d="M105.6 196.3v.5M106.3 195.7h.1M106.3 196.3h.1M106.7 184.5h.1M106.7 184.5h.5M107.2 184.5h.1M107.2 184h.1M107.2 184v.5M142.4 194.4h.1M142.4 194.4h3.2M144.7 187.9h.6v3.7h-.6zM144.7 194.4h.1"/>
<path d="M145.3 194.4h.1M145.3 186.4v8M145.6 186.4h.1M145.6 194.4h.1M145.6 186.4h-3.2v8M145.6 186.4v8"/>
<circle cx="112" cy="60.8" r="3.2"/>
<circle cx="112" cy="139.2" r="3.2"/>
</g>
<g fill="none" stroke="#804000" stroke-width=".14">
<path d="M84.3 16.5h.1M84.3 18.1h.1M84.4 15.5l.9 1M84.4 17.1l.9 1M85.3 15.5l-1 1M85.3 17.1l-1 1M85.3 16.5h.1M85.3 18.1h.1M217.1 18.1h.1M217.1 19.7h.1M217.2 17.1l.9 1M217.2 18.8l.9 .9"/>
<path d="M218.1 17.1l-1 1M218.1 18.8l-1 .9M218.1 18.1h.1M218.1 19.7h.1M140.3 115.7h.1M140.4 114.8l1 .9M141.3 114.8l-1 .9M141.4 115.7h.1M140.3 194.1h.1M140.4 193.2l1 .9M141.3 193.2l-1 .9M141.4 194.1h.1"/>
</g>
<g fill="#00f" stroke="#00f" stroke-width=".14">
<path d="M111.5 59.2l.9-.6v1.3z"/>
<path d="M111.5 137.6l.9-.6v1.3z"/>
<path d="M104 185.6l1.6-1.6 1.6 1.6z"/>
<path d="M104 107.2l1.6-1.6 1.6 1.6z"/>
<path d="M55.8 30.1h.7v.6h-.7z" fill-rule="evenodd"/>
<path d="M112 60.8l.4 .8h-.7z" fill-rule="evenodd"/>
<path d="M110.6 60.7h.2v.2h-.2z" fill-rule="evenodd"/>
<path d="M143.2 186.9h.8v.6h-.8z" fill-rule="evenodd"/>
<path d="M112 139.2l.4 .8h-.7z" fill-rule="evenodd"/>
<path d="M110.6 139.1h.2v.2h-.2z" fill-rule="evenodd"/>
<path d="M143.2 108.5h.8v.6h-.8z" fill-rule="evenodd"/>
<path d="M188.7 31.7h.6v.6h-.6z" fill-rule="evenodd"/>
<circle cx="56.2" cy="32" r=".31"/>
<circle cx="113.3" cy="60.8" r=".13"/>
<circle cx="143.6" cy="191.9" r=".37"/>
<circle cx="143.6" cy="190.3" r=".37"/>
<circle cx="143.6" cy="188.7" r=".37"/>
<circle cx="113.3" cy="139.2" r=".13"/>
<circle cx="143.6" cy="113.5" r=".37"/>
<circle cx="143.6" cy="111.9" r=".37"/>
<circle cx="143.6" cy="110.3" r=".37"/>
<circle cx="189" cy="33.6" r=".3"/>
</g>
<g font-size="3.8">
<text x="16" y="49.9">CPU FAN</text>
<text x="16" y="131.5">System FAN</text>
</g>
<g font-size="3" fill="#0f0">
<text x="216" y="46">A0.2</text>
<text x="108.8" y="49.1">A0.2</text>
<text x="142.4" y="62">A0.2</text>
<text x="36.8" y="103.6">A0.2</text>
<text x="107.2" y="113.2">A0.2</text>
<text x="108.8" y="127.6">A0.2</text>
<text x="140.8" y="142">A0.2</text>
<text x="36.8" y="182">A0.2</text>
<text x="107.2" y="191.6">A0.2</text>
</g>
<g font-size="2.1">
<text x="35.2" y="4.8">2&quot; ~ 8&quot;</text>
<text x="182.4" y="9.6">2&quot; ~ 8&quot;</text>
<text x="195.9" y="196.6">SATA_FAN</text>
</g>
<g font-size="1.7">
<text x="191.1" y="194">Title</text>
<text x="190.9" y="200">Size</text>
<text x="192" y="202.1">Custom</text>
<text x="201.6" y="200">Document Number</text>
<text x="201.6" y="202.1">EPIC-KBU7</text>
<text x="232.5" y="200.4">Rev:</text>
<text x="232.5" y="202.3">A0.2_0_0</text>
<text x="190.9" y="205.6">Date: Thursday, March 11, 2021</text>
<text x="225.3" y="205.6">Sheet:</text>
<text x="232" y="205.6">27</text>
<text x="235.2" y="205.7">of</text>
<text x="238.4" y="205.6">45</text>
</g>
<g font-size="1.4" fill="#f00">
<text x="14.6" y="11.8">[8]</text>
<text x="18.7" y="11.8">SATA0_TXP</text>
<text x="59.6" y="10.7">SATA_TXP0_C</text>
<text x="14.6" y="13.4">[8]</text>
<text x="14.6" y="16.7">[8]</text>
<text x="18.7" y="13.4">SATA0_TXN</text>
<text x="18.7" y="16.7">SATA0_RXN</text>
<text x="59.6" y="12.3">SATA_TXN0_C</text>
<text x="59.6" y="17.1">SATA_RXP0_C</text>
<text x="59.6" y="15.5">SATA_RXN0_C</text>
<text x="147.4" y="13.4">[8]</text>
<text x="147.4" y="15">[8]</text>
<text x="151.6" y="13.4">SATA2_TXP</text>
<text x="151.6" y="15">SATA2_TXN</text>
<text x="192.4" y="12.3">SATA2_TXP0_C</text>
<text x="192.4" y="13.8">SATA2_TXN0_C</text>
<text x="192.4" y="17.1">SATA2_RXN0_C</text>
<text x="14.6" y="18.3">[8]</text>
<text x="18.7" y="18.3">SATA0_RXP</text>
<text x="147.4" y="18.3">[8]</text>
<text x="147.4" y="19.9">[8]</text>
<text x="151.6" y="18.3">SATA2_RXN</text>
<text x="151.6" y="19.9">SATA2_RXP</text>
<text x="192.4" y="18.7">SATA2_RXP0_C</text>
<text x="13.8" y="77.4">[33]</text>
<text x="18.7" y="77.4">FAN_CTL_CPU</text>
<text x="50" y="76.3">FAN_CTL_CPU_R</text>
<text x="48.3" y="97.1">FAN_CTL_CPU_CON</text>
<text x="53.8" y="112.7">[33]</text>
<text x="58.7" y="112.7">FAN_TAC_CPU</text>
<text x="117.2" y="111.5">FAN_TAC_CPU_CON</text>
<text x="117.2" y="113.1">FAN_CTL_CPU_CON</text>
<text x="13.8" y="155.8">[33]</text>
<text x="18.7" y="155.8">FAN_CTL_SYS</text>
<text x="50" y="154.7">FAN_CTL_SYS_R</text>
<text x="48.3" y="175.5">FAN_CTL_SYS_CON</text>
<text x="53.8" y="191.1">[33]</text>
<text x="58.7" y="191.1">FAN_TAC_SYS</text>
<text x="117.2" y="189.9">FAN_TAC_SYS_CON</text>
<text x="117.2" y="191.5">FAN_CTL_SYS_CON</text>
</g>
<g font-size="1.4" fill="#000080">
<text x="33.6" y="11">C396</text>
<text x="41.6" y="11">0.01uF/25V</text>
<text x="81" y="7.7">CN16</text>
<text x="213.8" y="9.4">CN40</text>
<text x="33.6" y="15.7">C398</text>
<text x="33.6" y="17.4">C399</text>
<text x="33.6" y="12.6">C397</text>
<text x="41.6" y="15.7">0.01uF/25V</text>
<text x="41.6" y="17.4">0.01uF/25V</text>
<text x="41.6" y="12.6">0.01uF/25V</text>
<text x="166.4" y="17.4">C681</text>
<text x="166.4" y="12.6">C679</text>
<text x="166.4" y="14.2">C680</text>
<text x="174.4" y="17.4">0.01uF/25V</text>
<text x="174.4" y="12.6">0.01uF/25V</text>
<text x="174.4" y="14.2">0.01uF/25V</text>
<text x="74" y="22.8">7P 007-01-00757</text>
<text x="166.4" y="19">C682</text>
<text x="174.4" y="19">0.01uF/25V</text>
<text x="54.3" y="27.9">CN17</text>
<text x="187.1" y="29.5">CN41</text>
<text x="206.8" y="24.4">7P 007-01-00757</text>
<text x="38.4" y="35">C400</text>
<text x="38.4" y="36.6">10uF/10V</text>
<text x="52.8" y="36.7">2P 721-81-02TW00</text>
<text x="171.2" y="36.6">C683</text>
<text x="171.2" y="38.2">10uF/10V</text>
<text x="185.6" y="38.3">2P 721-81-02TW00</text>
<text x="107.2" y="51">R44</text>
<text x="115.2" y="51">0</text>
<text x="108.8" y="55.1">Q11</text>
<text x="108.8" y="57.1">X/AP2P053N</text>
<text x="39.4" y="68.6">R448</text>
<text x="39.4" y="70.5">10K</text>
<text x="84.8" y="67">C401</text>
<text x="84.8" y="68.6">0.1uF/25V</text>
<text x="100.8" y="67">R449</text>
<text x="100.8" y="68.6">4.7K</text>
<text x="132.8" y="67">C402</text>
<text x="132.8" y="68.6">10pF/50V</text>
<text x="142.4" y="67">C728</text>
<text x="142.4" y="68.6">47uf/25V</text>
<text x="38.4" y="76.6">R450</text>
<text x="46.4" y="76.6">X/0</text>
<text x="49.6" y="83">C403</text>
<text x="78.4" y="79.8">U19A</text>
<text x="78.4" y="81.4">AS358MTR-E1</text>
<text x="49.6" y="84.6">X/0.1uF/16V</text>
<text x="86.4" y="89.4">R451</text>
<text x="96" y="89.4">10K</text>
<text x="40" y="94.2">R452</text>
<text x="40" y="95.8">100</text>
<text x="68.8" y="94.2">R453</text>
<text x="68.8" y="95.8">3.65K/1%</text>
<text x="94.4" y="105.4">R454</text>
<text x="94.4" y="107">4.7K</text>
<text x="109.8" y="105.4">D24</text>
<text x="109.8" y="107.3">1PS79SB30</text>
<text x="142.4" y="107">CN18</text>
<text x="80" y="108.6">R455</text>
<text x="80" y="110.2">27K/1%</text>
<text x="79.4" y="118.2">R456</text>
<text x="108.2" y="118.2">C404</text>
<text x="139.2" y="118.2">4P 744-81-04TG20</text>
<text x="79.4" y="120.1">10K</text>
<text x="108.2" y="120.1">X/0.1uF</text>
<text x="107.2" y="129.4">R175</text>
<text x="115.2" y="129.4">0</text>
<text x="108.8" y="133.5">Q12</text>
<text x="108.8" y="135.5">X/AP2P053N</text>
<text x="39.4" y="147">R457</text>
<text x="39.4" y="148.9">10K</text>
<text x="84.8" y="145.4">C405</text>
<text x="84.8" y="147">0.1uF/25V</text>
<text x="100.8" y="145.4">R459</text>
<text x="100.8" y="147">4.7K</text>
<text x="132.8" y="145.4">C406</text>
<text x="132.8" y="147">10pF/50V</text>
<text x="142.4" y="145.4">C729</text>
<text x="142.4" y="147">47uf/25V</text>
<text x="38.4" y="155">R458</text>
<text x="46.4" y="155">X/0</text>
<text x="49.6" y="161.4">C407</text>
<text x="78.4" y="158.2">U19B</text>
<text x="78.4" y="159.8">AS358MTR-E1</text>
<text x="49.6" y="163">X/0.1uF/16V</text>
<text x="86.4" y="167.8">R460</text>
<text x="96" y="167.8">10K</text>
<text x="40" y="172.6">R461</text>
<text x="68.8" y="172.6">R462</text>
<text x="40" y="174.2">100</text>
<text x="68.8" y="174.2">3.65K/1%</text>
<text x="94.4" y="183.8">R463</text>
<text x="94.4" y="185.4">4.7K</text>
<text x="109.8" y="183.8">D25</text>
<text x="109.8" y="185.7">1PS79SB30</text>
<text x="142.4" y="185.4">CN19</text>
<text x="80" y="187">R464</text>
<text x="80" y="188.6">27K/1%</text>
<text x="79.4" y="196.6">R465</text>
<text x="108.2" y="196.6">C408</text>
<text x="139.2" y="196.6">4P 744-81-04TG20</text>
<text x="79.4" y="198.5">10K</text>
<text x="108.2" y="198.5">X/0.1uF</text>
</g>
<g font-size="1.4">
<text x="76.5" y="9.2">1</text>
<text x="76.5" y="10.8">2</text>
<text x="209.3" y="10.8">1</text>
<text x="76.5" y="12.4">3</text>
<text x="76.5" y="14">4</text>
<text x="76.5" y="15.6">5</text>
<text x="76.5" y="17.2">6</text>
<text x="85.9" y="15.6">8</text>
<text x="85.9" y="17.2">9</text>
<text x="209.3" y="12.4">2</text>
<text x="209.3" y="14">3</text>
<text x="209.3" y="15.6">4</text>
<text x="209.3" y="17.2">5</text>
<text x="218.7" y="17.2">8</text>
<text x="76.5" y="18.8">7</text>
<text x="209.3" y="18.8">6</text>
<text x="209.3" y="20.4">7</text>
<text x="218.7" y="18.8">9</text>
<text x="34.4" y="26.6">+V5S</text>
<text x="167.2" y="28.2">+V5S</text>
<text x="52.5" y="30">1</text>
<text x="52.5" y="31.6">2</text>
<text x="185.3" y="31.6">1</text>
<text x="185.3" y="33.2">2</text>
<text x="35.1" y="58.6">+V5S</text>
<text x="97" y="55.5">+V12S</text>
<text x="125.8" y="55.5">+VCC_FAN_CPU_CON</text>
<text x="75.1" y="60.2">+V12S</text>
<text x="106.8" y="60.5">S</text>
<text x="116.3" y="60.5">D</text>
<text x="76.5" y="69.3" transform="rotate(-90 76.5 69.3)">8</text>
<text x="110" y="66.2" transform="rotate(-90 110 66.2)">G</text>
<text x="71.7" y="76.5">2</text>
<text x="71.7" y="73.2">3</text>
<text x="82.7" y="74.8">1</text>
<text x="76.5" y="81.9" transform="rotate(-90 76.5 81.9)">4</text>
<text x="91.1" y="95.5">+V12S</text>
<text x="100.8" y="92.6">4P: 1655004014 (TF)WAFER.4P.180D.(M).2.54mm.DIP.CATCH.1190-700-042</text>
<text x="100.8" y="94.1">3P: 1655003016 (TF)WAFER.3P.180D(M).DIP.2.54mm.PINREX.742-81-03TW00</text>
<text x="127.4" y="98.6">+VCC_FAN_CPU_CON</text>
<text x="105.2" y="102.9" transform="rotate(-90 105.2 102.9)">2</text>
<text x="105.2" y="110.7" transform="rotate(-90 105.2 110.7)">1</text>
<text x="140.5" y="108.5">1</text>
<text x="140.5" y="110">2</text>
<text x="140.5" y="111.6">3</text>
<text x="140.5" y="113.2">4</text>
<text x="139.4" y="114.9">H1</text>
<text x="35.1" y="137.1">+V5S</text>
<text x="97" y="133.9">+V12S</text>
<text x="125.8" y="133.9">+VCC_FAN_SYS_CON</text>
<text x="75.1" y="138.6">+V12S</text>
<text x="106.8" y="138.9">S</text>
<text x="116.3" y="138.9">D</text>
<text x="76.5" y="147.7" transform="rotate(-90 76.5 147.7)">8</text>
<text x="110" y="144.6" transform="rotate(-90 110 144.6)">G</text>
<text x="71.7" y="154.9">6</text>
<text x="71.7" y="151.6">5</text>
<text x="82.7" y="153.3">7</text>
<text x="76.5" y="160.3" transform="rotate(-90 76.5 160.3)">4</text>
<text x="91.1" y="173.9">+V12S</text>
<text x="100.8" y="171">4P: 1655004014 (TF)WAFER.4P.180D.(M).2.54mm.DIP.CATCH.1190-700-042</text>
<text x="100.8" y="172.5">3P: 1655003016 (TF)WAFER.3P.180D(M).DIP.2.54mm.PINREX.742-81-03TW00</text>
<text x="127.4" y="177.1">+VCC_FAN_SYS_CON</text>
<text x="105.2" y="181.3" transform="rotate(-90 105.2 181.3)">2</text>
<text x="105.2" y="189.1" transform="rotate(-90 105.2 189.1)">1</text>
<text x="140.5" y="186.9">1</text>
<text x="140.5" y="188.5">2</text>
<text x="140.5" y="190">3</text>
<text x="140.5" y="191.6">4</text>
<text x="139.4" y="193.3">H1</text>
</g>
<g font-size="1.4" fill="#004080">
<text x="79.2" y="10.3">GND1</text>
<text x="79.2" y="11.9">A+</text>
<text x="212" y="11.9">GND1</text>
<text x="79.2" y="13.5">A-</text>
<text x="79.2" y="15.1">GND2</text>
<text x="79.2" y="16.7">B-</text>
<text x="82.2" y="16.7">H1</text>
<text x="212" y="13.5">A+</text>
<text x="212" y="15.1">A-</text>
<text x="212" y="16.7">GND2</text>
<text x="79.2" y="18.3">B+</text>
<text x="79.2" y="19.9">GND3</text>
<text x="82.2" y="18.3">H2</text>
<text x="212" y="18.3">B-</text>
<text x="212" y="19.9">B+</text>
<text x="212" y="21.5">GND3</text>
<text x="215" y="18.3">H1</text>
<text x="215" y="19.9">H2</text>
</g>
<g font-size="1.1">
<text x="25.6" y="1.1">5</text>
<text x="73.6" y="1.1">4</text>
<text x="121.6" y="1.1">3</text>
<text x="169.6" y="1.1">2</text>
<text x="217.6" y="1.1">1</text>
<text x=".4" y="28.2">D</text>
<text x="242.1" y="28.2">D</text>
<text x=".4" y="79.3">C</text>
<text x="242.1" y="79.3">C</text>
<text x=".4" y="130.6">B</text>
<text x="242.1" y="130.6">B</text>
<text x=".4" y="181.7">A</text>
<text x="242.1" y="181.7">A</text>
<text x="25.6" y="207.6">5</text>
<text x="73.6" y="207.6">4</text>
<text x="121.6" y="207.6">3</text>
<text x="169.6" y="207.6">2</text>
<text x="217.6" y="207.6">1</text>
</g>
</svg>
